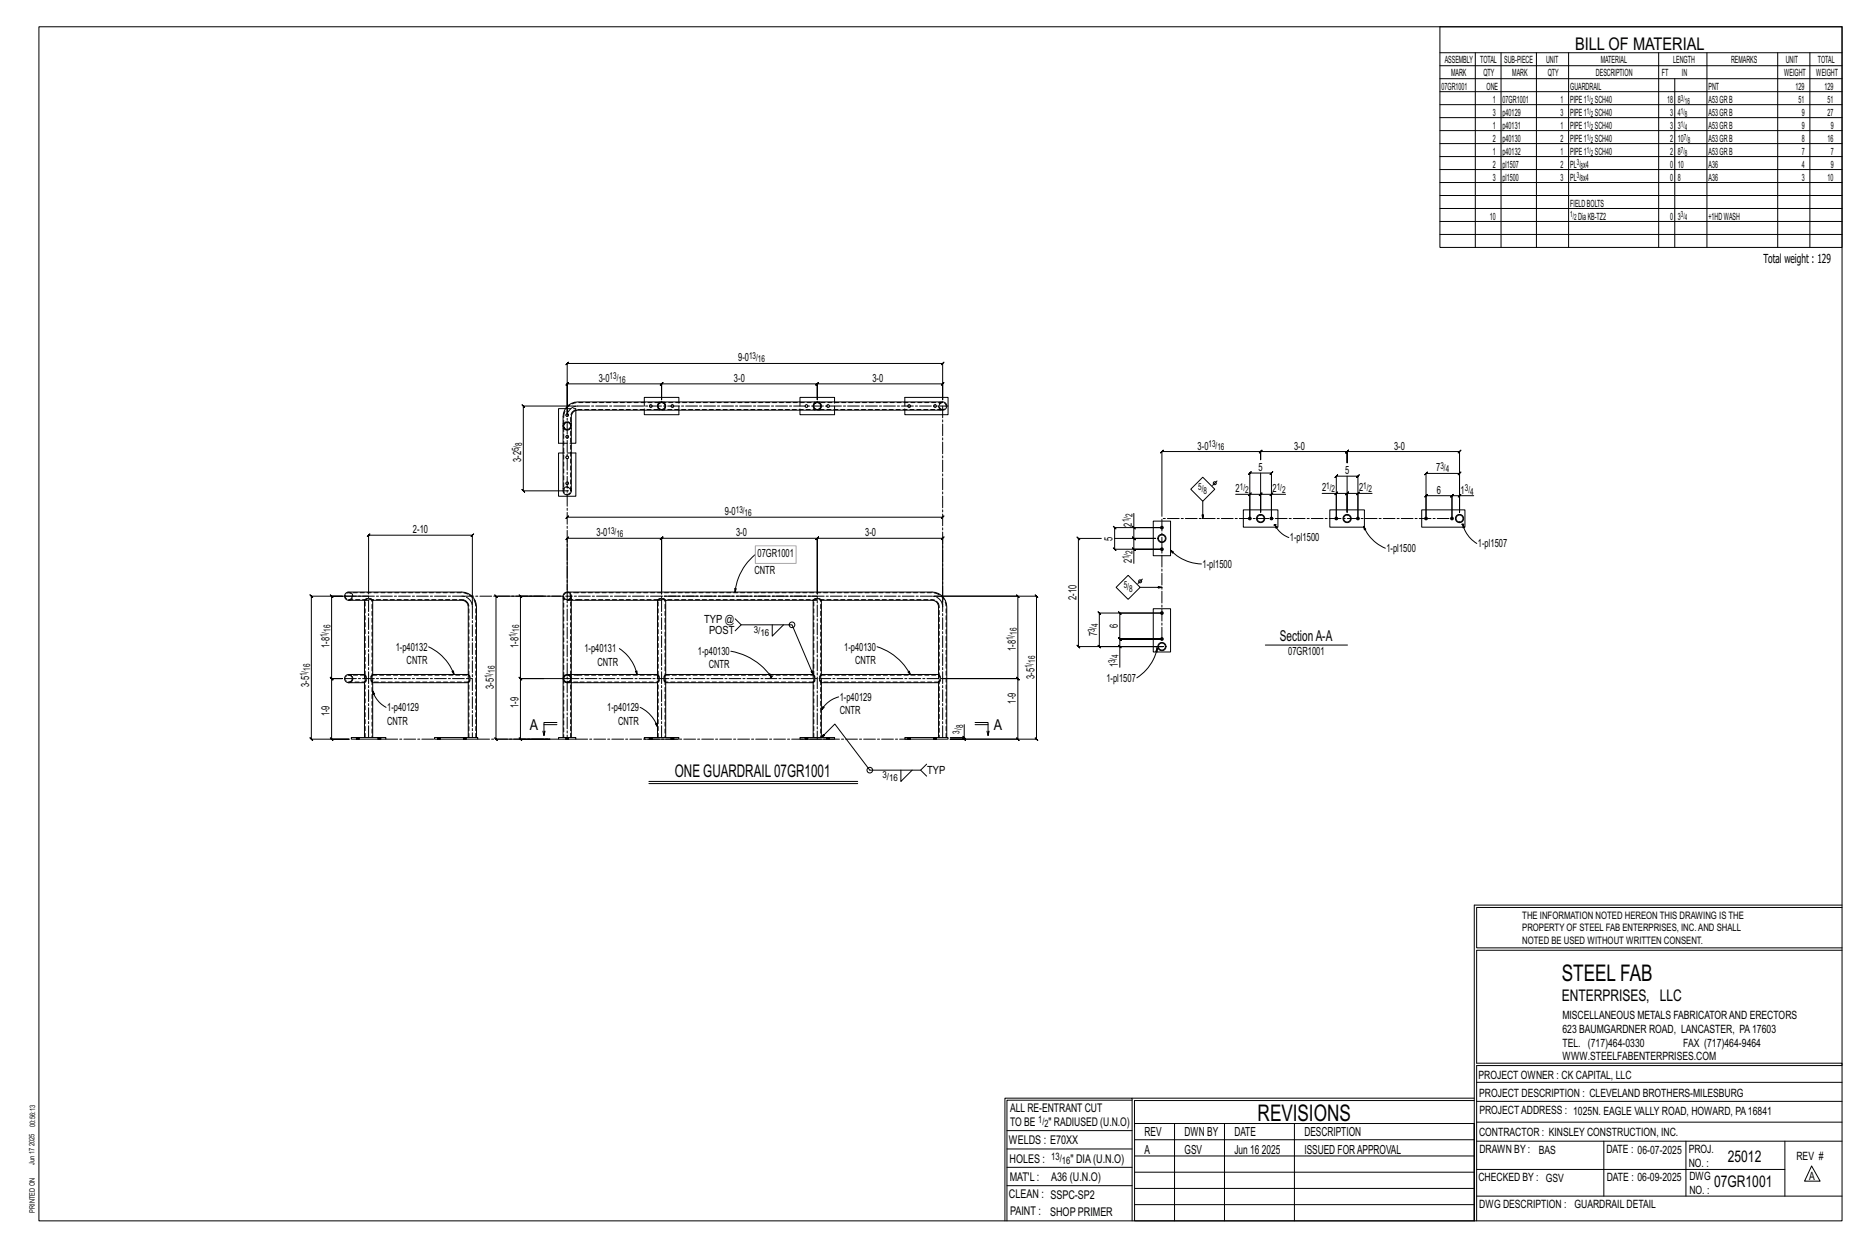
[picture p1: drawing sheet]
<svg xmlns="http://www.w3.org/2000/svg" width="914mm" height="610mm" viewBox="0 0 914 610" stroke-linecap="round" stroke-linejoin="round" font-family="sans-serif">
<g fill="none" stroke="#000" stroke-width=".49">
<path d="M19 13h883v584h-883zM705 13h197v108h-197zM705 26h197M705 32h197M705 39h197M722 26v95M735 26v95M752 26v95M768 26v95M812 26v95M820 39v82M836 26v95"/>
<path d="M870 26v95M886 26v95M705 45h197M705 51h197M705 58h197M705 64h197M705 70h197M705 77h197M705 83h197M705 89h197M705 96h197M705 102h197"/>
<path d="M705 108h197M705 115h197M277 178l1-1v1h183l1-1-1 1v18v-8l1-1-1 1h-61l1-1-2 1h1v8v-8l1-1-2 1h1h-76l1-1-2 1h1v8v-8l1-1-2 1h1h-46v-1l-1 1h1v15v-25zM277 200h-4v17h3M277 199a7 7 0 0 1 6-2h178a2 2 0 0 1 2 2 2 2 0 0 1-2 2h-179l-2 1v2v36a2 2 0 0 1-2 2 2 2 0 0 1-2-2v-36zM282 199h-26v-1l1 1h-1v41v-1l1 2-1-1h22M315 197v-3h17v3M392 197v-3h17v3M443 197v-3h21v9h-21v-2M282 201v16h-2M315 201v2h17v-2M392 201v2h17v-2"/>
<path d="M276 222h-3v21h9v-21h-2M589 233l6 6-6 6-6-6zM596 235l-2 3M617 231v20zM659 233v18zM277 254l1-2zM278 253h183v1l1-2-1 1M554 257l2 2zM555 251v7h14h-23l-1-1 1 2v-1v11l-1-1 1 1h23h-14v7M555 258v5h-1l2 1-1-1h11M565 255h8v17h-8zM589 245v9"/>
<path d="M605 242h7v12v-23l-1 1 1-1h10v1l1-1h-1v23v-12h7M609 249h17v9h-17zM611 242l1-1zM612 242h5h-1l2-1-1 1v9v-9h-1l2-1-1 1h5M622 242l1-1zM624 257l1 1zM624 257a12 12 0 0 0 7 6M624 257h.1M625 257h-1M647 241h7v13v-21l-1 1 2-2-1 1h11l-1 1 1-2v1v21v-13h7M651 249h17v9h-17zM653 242l2-1z"/>
<path d="M654 241h5v1l1-1h-1v10v-10v1l1-1h-1h6M664 242l1-1zM667 258l2 1h-1zM667 258a20 20 0 0 0 11 10M696 249h21v9h-21zM714 243l1-1zM714 243h-3v-1l-1 1h1v11v-11v-1l-1 1h1h-13l1-1-2 1h1v11v-22h-1l2-1-1 1h16l1-1-1 1v19M715 256h1M716 256l1 2h-1zM716 256a15 15 0 0 0 7 10M716 256h1M721 243h-7v8v-30l1-1-1 2v-1h-55l1-1-1 2v-1v5v-5l1-1-1 2v-1h-42l1-1-2 2 1-1v4v-4l1-1-2 2 1-1h-48v-1l-1 2 1-1v32"/>
<path d="M370 271a27 27 0 0 0-10 19M539 263h-11h-1l2 1-1-1v53h-1l2 1-1-1h41h-21v10M546 263h20M554 268l2 1zM566 263h-11h-1l2 1-1-1v6M573 269l1 1v1zM573 269a22 22 0 0 0 15 7M168 292h-16v-1l1 1h-1v70v-1l1 1h-1h19h-9h1l-1-1v1v-30l1 1-1-2v1h6h-6l1 1-1-2v1v-40h1l-1-1v1h18M178 294l1-1h3v1M180 291v-29l1-1-1 1h51l1-1-1 1v34M266 292h-23l-1-1 1 1v70l-1-1 1 1h26h-14l-1-1 1 1v-30v1l-1-2 1 1h23M275 292h-20l-1-1 1 1v40l-1-1 1 2v-1h11"/>
<path d="M278 290h178a7 7 0 0 1 7 7v64M278 289v-26l-1 1 1-1h46l-1 1 2-1h-1v28v-28l-1 1 2-1h-1h76l-1 1 2-1h-1v28v-28l-1 1 2-1h-1h61v1l1-1h-1v33M280 294h42v36M322 294l1-1h2l1 1M360 288v2zM398 294l1-1h2l1 1M546 287l6-6 6 6-6 6zM558 287h11M559 283l-2 3M565 298h8v21h-8zM210 316a24 24 0 0 1 12 14M303 317a20 20 0 0 1 9 13"/>
<path d="M358 319a31 31 0 0 1 20 12M360 303l3 3h25l10 24-1-1 1-1v2v-36h-72v36M363 306l-3 3M378 306v5l6-5M429 316a28 28 0 0 1 17 14M548 316l1 1zM548 316v-3h1l-1-1v1h21h-21h1l-1-1v1v-13l1 1-1-2v1h21h-31l-1-1 2 2-1-1v16h-1l2 1-1-1h31M566 317h1M567 317l-1 2zM567 317a23 23 0 0 1-11 15M567 317h.1M619 316h41"/>
<path d="M169 331l2-1h7l1 1v2l-1 1h-8l-1-1zM178 330v-36h-7a2 2 0 0 1-2-2 2 2 0 0 1 2-2h55a7 7 0 0 1 7 7v64M178 334v27M182 330v1v2v1h47M182 330h47M182 338l1 2zM182 330v-36h44h2l1 3v33M182 338a14 14 0 0 0 7 8M182 334v27M221 329l1-1v2zM229 334v27M229 330l1 1v2l-1 1"/>
<path d="M280 330h42M311 328h1v2zM322 330l1 1v2l-1 1M322 334v27M322 334h-42M326 334h72M326 330h72l1 1v2l-1 1M326 330l-1 1v2l1 1M326 334v27M376 330h1l1 1zM378 331h-1M378 331h.1"/>
<path d="M398 334v27M402 330v-36h54h2l1 3v33M402 330h57l1 1v2l-1 1M402 330l-1 1v2l1 1M444 329l1-1 1 2zM459 334h-57v27l7-7 17 23h25l3-3M459 334v27M266 358v2M266 355h7M273 353h-7v7l1-2M313 346a17 17 0 0 1 9 10M321 354h1v2z"/>
<path d="M403 346l-1 1zM411 341a14 14 0 0 0-9 6M472 355v6h-7M477 353h7v7v-2M477 355h7M483 358l1 2M172 361h17v1h-17zM174 361h.1M174 362h.1M176 361h.1M176 362h.1M185 361h.1"/>
<path d="M185 362h.1M186 361h.1M186 362h.1M213 361h21v1h-21zM214 361h.1M214 362h.1M215 361h.1M215 362h.1M227 361h.1M227 362h.1M228 361h.1M228 362h.1"/>
<path d="M273 361h9v1h-9zM276 361v-69a2 2 0 0 1 2-2 2 2 0 0 1 2 2v69M277 361h.1M277 362h.1M278 361h.1M278 362h.1M315 361h17v1h-17zM318 361h.1M318 362h.1M319 361h.1M319 362h.1M328 361h.1"/>
<path d="M328 362h.1M330 361h.1M330 362h.1M392 361h17v1h-17zM394 361h.1M394 362h.1M395 361h.1M395 362h.1M405 361h.1M405 362h.1M406 361h.1M406 362h.1"/>
<path d="M441 377v5l6-5M443 361h21v1h-21zM444 361h.1M444 362h.1M446 361h.1M446 362h.1M451 377l3 3M457 361h.1M457 362h.1M458 361h.1M458 362h.1M471 360l2 1z"/>
<path d="M472 361v1l-1-1 2 1h-1h-7h33h1l-1-1v1v-30l1 1-1-2v1h-37h37l1 1-1-2v1v-40h1l-1-1v1h-41h50v-1l1 1h-1v70v-1l1 1h-1h-42M318 382h102M318 383h102M722 443v154M722 443h180M902 444h-179v20h179M902 465h-179v55h179v1h-179v76M554 538h-61v59M554 537h168M722 538h-167v13M723 539h179M723 530h179"/>
<path d="M493 553h61M555 550h167v47h-167zM555 558h167M575 550v47M599 550v47M634 550v47M723 549h179M723 558h179M785 558v27M825 558v27M874 558v27M493 571h61"/>
<path d="M493 562h61M555 573h167M555 566h167M723 572h151M887 570l4 8h-8zM492 597v-60h62v60M493 580h61M555 589h167M555 581h167M723 585h179"/>
<circle cx="595" cy="236" r=".7"/>
<circle cx="617" cy="254" r="1.7"/>
<circle cx="617" cy="254" r="2"/>
<circle cx="659" cy="254" r="2"/>
<circle cx="659" cy="254" r="1.7"/>
<circle cx="714" cy="254" r="2"/>
<circle cx="714" cy="254" r="1.7"/>
<circle cx="569" cy="263" r="1.7"/>
<circle cx="569" cy="263" r="2"/>
<circle cx="558" cy="284" r=".7"/>
<circle cx="388" cy="306" r="1.4"/>
<circle cx="569" cy="316" r="1.7"/>
<circle cx="569" cy="316" r="2"/>
<circle cx="426" cy="377" r="1.4"/>
</g>
<g fill="#000" stroke="#000" stroke-width=".49">
<circle cx="569" cy="258" r=".7"/>
<circle cx="612" cy="254" r=".7"/>
<circle cx="622" cy="254" r=".7"/>
<circle cx="654" cy="254" r=".7"/>
<circle cx="665" cy="254" r=".7"/>
<circle cx="698" cy="254" r=".7"/>
<circle cx="711" cy="254" r=".7"/>
<circle cx="569" cy="269" r=".7"/>
<circle cx="569" cy="300" r=".7"/>
<circle cx="569" cy="313" r=".7"/>
</g>
<g fill="none" stroke="#000" stroke-width=".49" stroke-dasharray="2 1.4">
<path d="M279 198l-3 4M315 197v4M318 199v-1M318 198h1M319 199h-1M319 198v1M319 199h.1M322 199v-1M322 198h.1M322 198v-1M322 200v-1M322 199h.1"/>
<path d="M322 199l1 1M322 198v1M322 197h1M323 200h.1M323 198h-1M323 197v1M323 197h.1M323 197h1h1M323 197h2M324 197h.1M325 197h-1M325 197h.1"/>
<path d="M325 198v-1M325 200l1-1M325 197l1 1M325 198h.1M326 198h-1M326 199h.1M326 200h-1M326 199v-1M326 199v1M326 198v1M329 199v-1M329 198h.1"/>
<path d="M329 199h.1M329 198l1 1M330 199h-1M330 199h.1M392 197v4M394 199v-1M394 198h1M395 199h-1M395 198v1M395 199h.1M398 199v-1M398 198h.1"/>
<path d="M398 198l1-1M398 200v-1M398 199h1M398 198v1M399 199v1M399 197h.1M399 200h.1M399 198h-1M399 197v1M399 197h1h1M399 197h2M400 197h.1"/>
<path d="M401 197h.1M401 198v-1M401 200l1-1M401 197l1 1M402 198h-1M402 198h.1M402 199h.1M402 200h-1M402 199v-1M402 199v1M402 198v1M405 199v-1"/>
<path d="M405 198h.1M405 199h.1M405 198l1 1M406 199h-1M406 199h.1M443 197v4M444 199l1-1M445 198h.1M445 199h-1M445 198l1 1M446 199h-1M446 199h.1"/>
<path d="M457 199v-1M457 198h1M458 198h.1M458 198v1M458 199h-1M458 199h.1M459 199a1.5 1.5 0 0 0 2 1v1M460 198a1.7 1.7 0 0 1 2-1 1.7 1.7 0 0 1 1 2 1.7 1.7 0 0 1-2 1M460 197h.1M461 197h-178l-4 1M461 197h-1l-1 2M276 208h.1"/>
<path d="M276 207h.1M276 217h4M276 210v-2v-1M276 210v-1l1 1M276 209v-2M276 210h.1M276 202v38M276 207v1M276 207h1M277 210h-1M277 207h-1M277 210h.1"/>
<path d="M277 207h.1M277 207l1-1M277 214v-1M277 203h.1M277 210h1M277 214h.1M277 203l1-1M277 204v-1M277 213h1M278 207h-1M278 214h-1M278 202v1"/>
<path d="M278 210h-1M278 210h.1M278 206v1M278 207h.1M278 213v1M278 214h.1M278 203h.1M278 203v1h-1M278 207h1M278 210h1M279 210v-1M279 207h.1"/>
<path d="M279 207h-1M279 210h-1M279 209h.1M279 207l1 1-1 2zM279 208v-1M279 210h.1M279 207h1M280 210h-1M280 202l3-2M282 201v-1h-5M283 200h178M323 200h2l-1 1z"/>
<path d="M323 200h-1M323 201v-1M324 200h1M325 200v1M325 200h.1M332 201v-4M399 200h2l-1 1zM399 200h-1M399 201v-1M401 200h.1M401 200v1M409 201v-4"/>
<path d="M460 201v-1M461 200h-1v-2M276 239h.1M277 224v-1M277 237v-1h1M277 224h.1M277 237h.1M277 223h1M278 238l-2 1v1M278 224h-1M278 237h-1M278 236h.1"/>
<path d="M278 223v1M278 224h.1M278 237h.1M278 236v1M279 239h1M280 222h-4M279 240v-36l1-2M280 240h-1a1.5 1.5 0 0 0-1-2M617 252h.1M659 252h.1M714 255h.1M567 263h.1"/>
<path d="M171 293h56M171 294l1-1 1-1M173 292l-1-2h-1M178 294h4M179 294v-1M179 293h.1M179 293h1M180 293h.1M181 293l1 1v67M227 293l2 2M229 295l1 2v64M229 291l-3-1h-55"/>
<path d="M233 295a7 7 0 0 0-4-4M276 292l1 1 1 1M276 292v69M276 293h.1M278 293a1.7 1.7 0 0 1-2-1 1.7 1.7 0 0 1 2-2 1.7 1.7 0 0 1 1 2M278 294h2M278 294l1-1 1-1M279 292v1h-1h5M280 293h-1M283 290h-5M283 293h173l2 1M322 294h4"/>
<path d="M322 294v-1M322 293h1M323 293h.1M324 293l2 1v67M398 294h4M398 294l1-1M399 293h.1M401 293l1 1v67M458 294l1 1M459 291l-3-1h-173M459 295l1 66M571 316h.1"/>
<path d="M169 332h.1M169 331h.1M169 333h.1M170 334h8M171 334l1-1M171 330l1 1v1M172 331l-1-1M172 332l-1 2M172 333l1-1M173 332l-1-1M178 330v4M178 330h1"/>
<path d="M178 330h-8M179 330v1M179 331h.1M179 333l-1 1M182 331v-1M182 333h.1M182 334v-1M182 334v-4M182 334h.1M182 330h47M229 330v4M229 334h-47"/>
<path d="M229 330v1M229 331h1M230 331h.1M230 333l-1 1M276 332l1 1M276 331l1-1M276 331v1v1M276 333h.1M276 331v1M277 331h-1M277 334l-1-1M277 333v1"/>
<path d="M277 330h.1M277 334h.1M277 330v1M277 334h1M277 330h1M278 330h5M278 334h2M278 334h-1M278 330h.1M278 334h.1M278 330h1M278 334l1-1"/>
<path d="M278 330h-1M279 333h.1M279 330v1M279 334h-1M279 331h.1M279 331l1 1-1 1zM279 333v1M279 331l-1-1M280 330h-2M283 334h-5M283 330h39M322 330v4"/>
<path d="M322 330v1M322 331h.1M322 331h1M323 331h.1M323 333l-1 1h-39M325 331l1-1M325 333h.1M326 333h-1M326 334v-1M326 330h72M326 334v-4M326 334h.1"/>
<path d="M398 330v4M398 330h.1M398 334h-72M398 330v1M398 331h.1M398 331h1M399 331h.1M399 333l-1 1M401 331l1-1M401 333h.1M402 333h-1M402 333h.1"/>
<path d="M402 334v-1M402 330h57M402 334v-4M402 334h.1M459 330v4M459 330h1M459 334h-57M460 330v1M460 331h.1M460 333l-1 1M174 361v1M174 361h1"/>
<path d="M175 361l-1 1M175 361v1M175 361v1zM175 362h.1M176 361v1M176 361h.1M176 362h.1M176 362v-1M179 361v-67M185 361v1M185 361h.1M186 361v1z"/>
<path d="M186 361l-1 1M186 362h-1M186 361v1M186 361h.1M186 362h.1M186 362v-1M214 361v1M214 361h.1M215 361l-1 1M215 361v1zM215 362h.1M215 361v1"/>
<path d="M215 361h.1M215 362v-1M227 361v1M227 361h.1M228 361v1zM228 361l-1 1M228 362h-1M228 361v1M228 361h.1M228 362h.1M228 362v-1M233 361v-66"/>
<path d="M277 361v1M277 361h.1M278 361v1zM278 361l-1 1M278 362h-1M278 361v1M278 361h.1M278 362h.1M278 362v-1M279 361v-69M318 361v1M318 361h.1"/>
<path d="M319 361v1zM319 361l-1 1M319 362h-1M319 361v1M319 361h.1M319 362h.1M319 362v-1M322 361v-67M328 361v1M328 361h1M329 361l-1 1M329 361v1"/>
<path d="M329 361v1zM329 362h.1M330 361v1M330 361h.1M330 362h.1M330 362v-1M394 361v1M394 361h.1M395 361l-1 1M395 361v1zM395 362h.1M395 361v1"/>
<path d="M395 361h.1M395 362v-1M398 361v-67M405 361v1M405 361h.1M405 361l1 1zM405 362h.1M406 361v1M406 361h.1M406 362h.1M406 362v-1M444 361v1"/>
<path d="M444 361h.1M445 361l-1 1M445 361v1zM445 361v1M445 362h.1M446 361v1M446 361h.1M446 362h.1M446 362v-1M457 361v1M457 361h.1M458 361v1z"/>
<path d="M458 361l-1 1M458 362h-1M458 361v1M458 361h.1M458 362h.1M458 362v-1M463 361v-64a7 7 0 0 0-4-6"/>
<circle cx="278" cy="240" r="1.7"/>
<circle cx="171" cy="292" r="1.7"/>
</g>
<path d="M370 267h20v9h-20z" fill="none" stroke="#f0f" stroke-width=".5"/>
<g fill="none" stroke="#000" stroke-width=".49" stroke-dasharray="5.8 1 1 1">
<path d="M283 199h181M283 199l-4 1-1 2v2M461 199v98M169 292h57M226 292h54M231 297v64M231 297v-2l-1-2-4-1M278 292v-88M456 292h-178v69M461 297l-1-4-2-1h-2M569 313v-59h142M169 332h62"/>
<path d="M278 332h183M180 361v-69M189 362h24M234 362h39M282 362h163M324 361v-69h76v70M461 361v-64"/>
</g>
<g font-size="11.2">
<text x="764" y="480">STEEL FAB</text>
<text x="616" y="548">REVISIONS</text>
</g>
<g font-size="8.6">
<text x="771" y="24">BILL OF MATERIAL</text>
<text x="330" y="380">ONE GUARDRAIL07GR1001</text>
</g>
<g font-size="7.9">
<text x="765" y="490">ENTERPRISES, LLC</text>
<text x="846" y="569">25012</text>
<text x="839" y="581">07GR1001</text>
</g>
<g font-size="7.3">
<text x="627" y="314">SectionA-A</text>
<text x="259" y="357">A</text>
<text x="486" y="357">A</text>
</g>
<g font-size="6.1">
<text x="863" y="129">Total weight : 129</text>
<text x="560" y="556">REV</text>
<text x="580" y="556">DWN BY</text>
<text x="604" y="556">DATE</text>
<text x="639" y="556">DESCRIPTION</text>
<text x="560" y="564">A</text>
<text x="580" y="564">GSV</text>
<text x="604" y="564">Jun 16</text>
<text x="618" y="564">2025</text>
<text x="639" y="564">ISSUED FORAPPROVAL</text>
</g>
<g font-size="5.9">
<text x="494" y="560">WELDS : E70XX</text>
<text x="494" y="569">HOLES :</text>
<text x="524" y="569">&quot; DIA(U.N.O)</text>
<text x="494" y="578">MAT'L :</text>
<text x="515" y="578">A36 (U.N.O)</text>
<text x="494" y="586">CLEAN : SSPC-SP2</text>
<text x="495" y="595">PAINT :</text>
<text x="514" y="595">SHOP PRIMER</text>
</g>
<g font-size="5.8">
<text x="494" y="544">ALL RE-ENTRANT CUT</text>
<text x="494" y="551">TO BE</text>
<text x="513" y="551">&quot; RADIUSED (U.N.O)</text>
</g>
<g font-size="5.6">
<text x="765" y="499">MISCELLANEOUS METALS FABRICATORAND ERECTORS</text>
<text x="765" y="505">623 BAUMGARDNER ROAD, LANCASTER, PA17603</text>
<text x="765" y="512">TEL. (717)464-0330</text>
<text x="824" y="512">FAX (717)464-9464</text>
<text x="765" y="519">WWW.STEELFABENTERPRISES.COM</text>
<text x="724" y="528">PROJECT OWNER : CK CAPITAL, LLC</text>
<text x="724" y="537">PROJECT DESCRIPTION : CLEVELAND BROTHERS-MILESBURG</text>
<text x="724" y="545">PROJECTADDRESS : 1025N. EAGLE VALLY ROAD, HOWARD, PA16841</text>
<text x="724" y="556">CONTRACTOR : KINSLEY CONSTRUCTION, INC.</text>
<text x="724" y="564">DRAWN BY :</text>
<text x="753" y="564">BAS</text>
<text x="786" y="564">DATE : 06-07-2025</text>
<text x="827" y="564">PROJ.</text>
<text x="879" y="568">REV #</text>
<text x="827" y="571">NO. :</text>
<text x="724" y="578">CHECKED BY : GSV</text>
<text x="787" y="578">DATE : 06-09-2025</text>
<text x="827" y="578">DWG</text>
<text x="886" y="578">A</text>
<text x="827" y="584">NO. :</text>
<text x="724" y="591">DWG DESCRIPTION : GUARDRAIL DETAIL</text>
</g>
<g font-size="5.5">
<text x="361" y="177">9-0</text>
<text x="293" y="187">3-0</text>
<text x="359" y="187">3-0</text>
<text x="427" y="187">3-0</text>
<text x="586" y="220">3-0</text>
<text x="633" y="220">3-0</text>
<text x="682" y="220">3-0</text>
<text x="255" y="226" transform="rotate(-90 255 226)">3-2</text>
<text x="616" y="230">5</text>
<text x="658" y="232">5</text>
<text x="703" y="231">7</text>
<text x="605" y="241">2</text>
<text x="623" y="241">2</text>
<text x="647" y="240">2</text>
<text x="665" y="240">2</text>
<text x="703" y="242">6</text>
<text x="715" y="242">1</text>
<text x="355" y="252">9-0</text>
<text x="554" y="258" transform="rotate(-90 554 258)">2</text>
<text x="202" y="261">2-10</text>
<text x="292" y="262">3-0</text>
<text x="360" y="262">3-0</text>
<text x="424" y="262">3-0</text>
<text x="545" y="264" transform="rotate(-90 545 264)">5</text>
<text x="631" y="265">1-pl1500</text>
<text x="723" y="268">1-pl1507</text>
<text x="371" y="273">07GR1001</text>
<text x="554" y="276" transform="rotate(-90 554 276)">2</text>
<text x="679" y="270">1-pl1500</text>
<text x="369" y="281">CNTR</text>
<text x="589" y="278">1-pl1500</text>
<text x="527" y="294" transform="rotate(-90 527 294)">2-10</text>
<text x="345" y="305">TYP @</text>
<text x="347" y="310">POST</text>
<text x="537" y="311" transform="rotate(-90 537 311)">7</text>
<text x="547" y="307" transform="rotate(-90 547 307)">6</text>
<text x="161" y="317" transform="rotate(-90 161 317)">1-8</text>
<text x="254" y="317" transform="rotate(-90 254 317)">1-8</text>
<text x="194" y="318">1-p40132</text>
<text x="286" y="319">1-p40131</text>
<text x="342" y="321">1-p40130</text>
<text x="413" y="318">1-p40130</text>
<text x="497" y="319" transform="rotate(-90 497 319)">1-8</text>
<text x="631" y="321">07GR1001</text>
<text x="199" y="325">CNTR</text>
<text x="292" y="326">CNTR</text>
<text x="347" y="327">CNTR</text>
<text x="419" y="325">CNTR</text>
<text x="547" y="326" transform="rotate(-90 547 326)">1</text>
<text x="506" y="332" transform="rotate(-90 506 332)">3-5</text>
<text x="542" y="334">1-pl1507</text>
<text x="151" y="336" transform="rotate(-90 151 336)">3-5</text>
<text x="242" y="337" transform="rotate(-90 242 337)">3-5</text>
<text x="190" y="348">1-p40129</text>
<text x="254" y="346" transform="rotate(-90 254 346)">1-9</text>
<text x="297" y="348">1-p40129</text>
<text x="411" y="343">1-p40129</text>
<text x="497" y="344" transform="rotate(-90 497 344)">1-9</text>
<text x="161" y="351" transform="rotate(-90 161 351)">1-9</text>
<text x="411" y="349">CNTR</text>
<text x="190" y="355">CNTR</text>
<text x="303" y="355">CNTR</text>
<text x="454" y="379">TYP</text>
</g>
<g font-size="5">
<text x="745" y="450">THE INFORMATION NOTED HEREON THIS DRAWING IS THE</text>
<text x="745" y="456">PROPERTY OF STEEL FAB ENTERPRISES, INC.AND SHALL</text>
<text x="745" y="462">NOTED BE USED WITHOUT WRITTEN CONSENT.</text>
<text x="508" y="550">1/</text>
<text x="511" y="551">2</text>
<text x="515" y="568">13/</text>
<text x="520" y="570">16</text>
</g>
<g font-size="4.9">
<text x="707" y="31">ASSEMBLY</text>
<text x="725" y="31">TOTAL</text>
<text x="736" y="31">SUB-PIECE</text>
<text x="757" y="31">UNIT</text>
<text x="784" y="31">MATERIAL</text>
<text x="819" y="31">LENGTH</text>
<text x="847" y="31">REMARKS</text>
<text x="874" y="31">UNIT</text>
<text x="890" y="31">TOTAL</text>
<text x="710" y="37">MARK</text>
<text x="726" y="37">QTY</text>
<text x="740" y="37">MARK</text>
<text x="758" y="37">QTY</text>
<text x="781" y="37">DESCRIPTION</text>
<text x="814" y="37">FT</text>
<text x="823" y="37">IN</text>
<text x="873" y="37">WEIGHT</text>
<text x="889" y="37">WEIGHT</text>
<text x="706" y="44">07GR1001</text>
<text x="728" y="44">ONE</text>
<text x="769" y="44">GUARDRAIL</text>
<text x="836" y="44">PNT</text>
<text x="879" y="44">129</text>
<text x="893" y="44">129</text>
<text x="731" y="50">1</text>
<text x="736" y="50">07GR1001</text>
<text x="764" y="50">1</text>
<text x="769" y="50">PIPE1</text>
<text x="781" y="50">SCH40</text>
<text x="816" y="50">18</text>
<text x="821" y="50">8</text>
<text x="836" y="50">A53GRB</text>
<text x="880" y="50">51</text>
<text x="895" y="50">51</text>
<text x="731" y="57">3</text>
<text x="736" y="57">p40129</text>
<text x="764" y="57">3</text>
<text x="769" y="57">PIPE1</text>
<text x="781" y="57">SCH40</text>
<text x="818" y="57">3</text>
<text x="821" y="57">4</text>
<text x="836" y="57">A53GRB</text>
<text x="882" y="57">9</text>
<text x="895" y="57">27</text>
<text x="731" y="63">1</text>
<text x="736" y="63">p40131</text>
<text x="764" y="63">1</text>
<text x="769" y="63">PIPE1</text>
<text x="781" y="63">SCH40</text>
<text x="818" y="63">3</text>
<text x="821" y="63">3</text>
<text x="836" y="63">A53GRB</text>
<text x="882" y="63">9</text>
<text x="896" y="63">9</text>
<text x="731" y="69">2</text>
<text x="736" y="69">p40130</text>
<text x="764" y="69">2</text>
<text x="769" y="69">PIPE1</text>
<text x="781" y="69">SCH40</text>
<text x="818" y="69">2</text>
<text x="821" y="69">10</text>
<text x="836" y="69">A53GRB</text>
<text x="882" y="69">8</text>
<text x="895" y="69">16</text>
<text x="731" y="76">1</text>
<text x="736" y="76">p40132</text>
<text x="764" y="76">1</text>
<text x="769" y="76">PIPE1</text>
<text x="781" y="76">SCH40</text>
<text x="818" y="76">2</text>
<text x="821" y="76">8</text>
<text x="836" y="76">A53GRB</text>
<text x="882" y="76">7</text>
<text x="896" y="76">7</text>
<text x="731" y="82">2</text>
<text x="736" y="82">pl1507</text>
<text x="764" y="82">2</text>
<text x="769" y="82">PL x4</text>
<text x="818" y="82">0</text>
<text x="821" y="82">10</text>
<text x="836" y="82">A36</text>
<text x="882" y="82">4</text>
<text x="896" y="82">9</text>
<text x="731" y="88">3</text>
<text x="736" y="88">pl1500</text>
<text x="764" y="88">3</text>
<text x="769" y="88">PL x4</text>
<text x="818" y="88">0</text>
<text x="821" y="88">8</text>
<text x="836" y="88">A36</text>
<text x="882" y="88">3</text>
<text x="895" y="88">10</text>
<text x="769" y="101">FIELDBOLTS</text>
<text x="729" y="107">10</text>
<text x="772" y="107">DiaKB-TZ2</text>
<text x="818" y="107">0</text>
<text x="821" y="107">3</text>
<text x="836" y="107">+1HDWASH</text>
</g>
<g font-size="4.7">
<text x="367" y="176">13/</text>
<text x="371" y="177">16</text>
<text x="298" y="186">13/</text>
<text x="303" y="187">16</text>
<text x="254" y="221" transform="rotate(-90 254 221)">5/</text>
<text x="256" y="218" transform="rotate(-90 256 218)">8</text>
<text x="592" y="219">13/</text>
<text x="596" y="220">16</text>
<text x="705" y="229">3/</text>
<text x="708" y="231">4</text>
<text x="587" y="240">5/</text>
<text x="607" y="240">1/</text>
<text x="625" y="240">1/</text>
<text x="649" y="239">1/</text>
<text x="667" y="239">1/</text>
<text x="589" y="242">8</text>
<text x="610" y="241">2</text>
<text x="628" y="241">2</text>
<text x="652" y="241">2</text>
<text x="670" y="241">2</text>
<text x="717" y="240">3/</text>
<text x="720" y="242">4</text>
<text x="360" y="251">13/</text>
<text x="365" y="252">16</text>
<text x="553" y="256" transform="rotate(-90 553 256)">1/</text>
<text x="554" y="253" transform="rotate(-90 554 253)">2</text>
<text x="297" y="261">13/</text>
<text x="302" y="263">16</text>
<text x="553" y="274" transform="rotate(-90 553 274)">1/</text>
<text x="554" y="271" transform="rotate(-90 554 271)">2</text>
<text x="550" y="288">5/</text>
<text x="553" y="290">8</text>
<text x="160" y="312" transform="rotate(-90 160 312)">1/</text>
<text x="162" y="309" transform="rotate(-90 162 309)">16</text>
<text x="253" y="312" transform="rotate(-90 253 312)">1/</text>
<text x="254" y="309" transform="rotate(-90 254 309)">16</text>
<text x="369" y="310">3/</text>
<text x="372" y="311">16</text>
<text x="498" y="311" transform="rotate(-90 498 311)">16</text>
<text x="536" y="309" transform="rotate(-90 536 309)">3/</text>
<text x="538" y="307" transform="rotate(-90 538 307)">4</text>
<text x="496" y="313" transform="rotate(-90 496 313)">1/</text>
<text x="548" y="322" transform="rotate(-90 548 322)">4</text>
<text x="152" y="328" transform="rotate(-90 152 328)">16</text>
<text x="242" y="329" transform="rotate(-90 242 329)">16</text>
<text x="505" y="327" transform="rotate(-90 505 327)">1/</text>
<text x="507" y="324" transform="rotate(-90 507 324)">16</text>
<text x="546" y="324" transform="rotate(-90 546 324)">3/</text>
<text x="150" y="331" transform="rotate(-90 150 331)">1/</text>
<text x="241" y="332" transform="rotate(-90 241 332)">1/</text>
<text x="470" y="359" transform="rotate(-90 470 359)">3/</text>
<text x="471" y="356" transform="rotate(-90 471 356)">8</text>
<text x="432" y="381">3/</text>
<text x="435" y="382">16</text>
</g>
<g font-size="4.2">
<text x="777" y="49">1/</text>
<text x="779" y="51">2</text>
<text x="823" y="49">3/</text>
<text x="825" y="51">16</text>
<text x="777" y="56">1/</text>
<text x="779" y="57">2</text>
<text x="823" y="56">1/</text>
<text x="825" y="57">8</text>
<text x="777" y="62">1/</text>
<text x="779" y="63">2</text>
<text x="823" y="62">1/</text>
<text x="825" y="63">4</text>
<text x="777" y="68">1/</text>
<text x="779" y="70">2</text>
<text x="824" y="68">7/</text>
<text x="826" y="70">8</text>
<text x="777" y="75">1/</text>
<text x="779" y="76">2</text>
<text x="823" y="75">7/</text>
<text x="825" y="76">8</text>
<text x="772" y="81">3/</text>
<text x="774" y="82">8</text>
<text x="772" y="87">3/</text>
<text x="774" y="89">8</text>
<text x="769" y="106">1/</text>
<text x="770" y="108">2</text>
<text x="823" y="106">3/</text>
<text x="825" y="108">4</text>
</g>
<g font-size="3.7">
<text x="17" y="551" transform="rotate(-90 17 551)">00:56:13</text>
<text x="17" y="561" transform="rotate(-90 17 561)">2025</text>
<text x="17" y="570" transform="rotate(-90 17 570)">Jun 17</text>
<text x="17" y="593" transform="rotate(-90 17 593)">PRINTED ON</text>
</g>
</svg>
